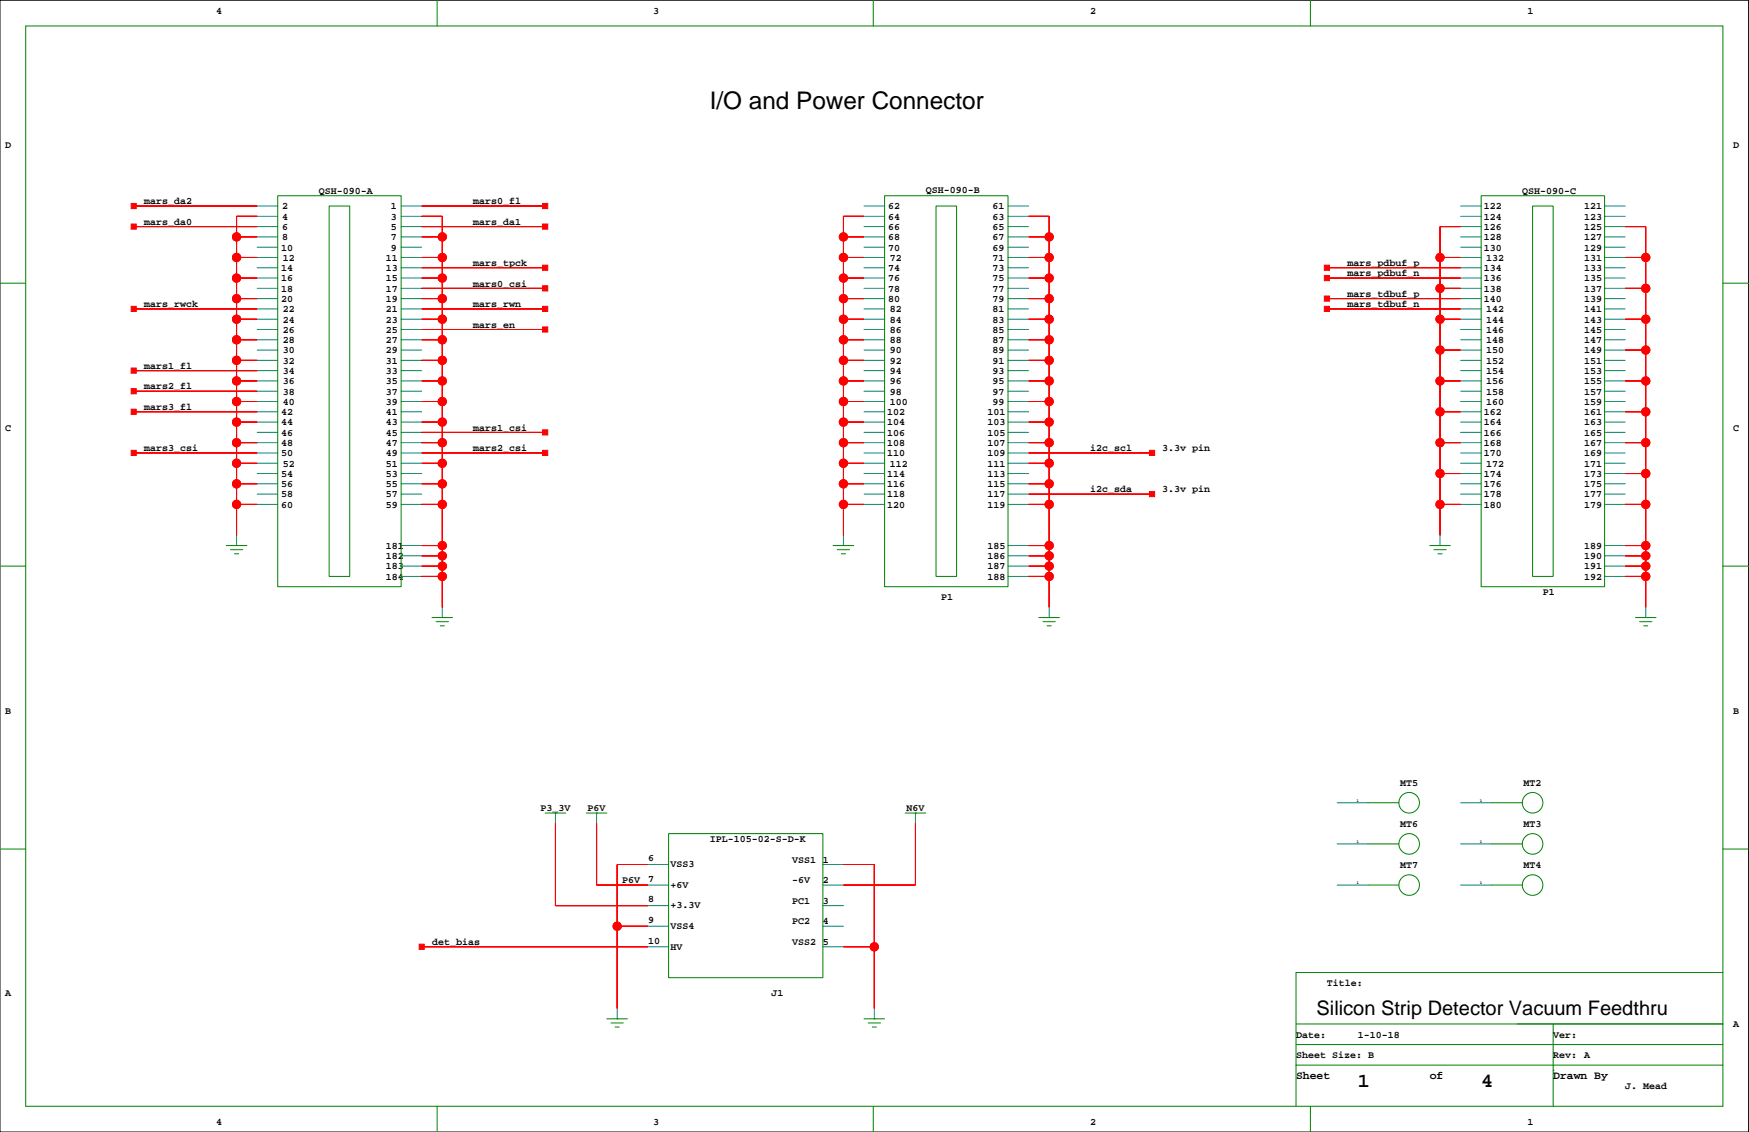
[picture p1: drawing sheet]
<svg xmlns="http://www.w3.org/2000/svg" width="432mm" height="279mm" viewBox="0 0 432 279" stroke-linecap="round" stroke-linejoin="round" font-family="sans-serif">
<path d="M0 .1h431.7v279.3h-431.7z" fill="none" stroke="#000" stroke-width=".25"/>
<g fill="none" stroke="#008080" stroke-width=".25">
<path d="M63.5 50.9h5.1M63.5 53.4h5.1M63.5 55.9h5.1M63.5 58.5h5.1M99 50.9h5.1M99 53.4h5.1M99 55.9h5.1M99 58.5h5.1M213.3 50.9h5.1M213.3 53.4h5.1M213.3 55.9h5.1M213.3 58.5h5.1"/>
<path d="M248.9 50.9h5M248.9 53.4h5M248.9 55.9h5M248.9 58.5h5M360.6 50.9h5.1M360.6 53.4h5.1M360.6 55.9h5.1M360.6 58.5h5.1M396.1 50.9h5.1M396.1 53.4h5.1M396.1 55.9h5.1M396.1 58.5h5.1"/>
<path d="M63.5 61h5.1M63.5 63.5h5.1M63.5 66.1h5.1M63.5 68.6h5.1M63.5 71.2h5.1M63.5 73.7h5.1M63.5 76.2h5.1M63.5 78.8h5.1M99 61h5.1M99 63.5h5.1M99 66.1h5.1M99 68.6h5.1"/>
<path d="M99 71.2h5.1M99 73.7h5.1M99 76.2h5.1M99 78.8h5.1M213.3 61h5.1M213.3 63.5h5.1M213.3 66.1h5.1M213.3 68.6h5.1M213.3 71.2h5.1M213.3 73.7h5.1M213.3 76.2h5.1M213.3 78.8h5.1"/>
<path d="M248.9 61h5M248.9 63.5h5M248.9 66.1h5M248.9 68.6h5M248.9 71.2h5M248.9 73.7h5M248.9 76.2h5M248.9 78.8h5M360.6 61h5.1M360.6 63.5h5.1M360.6 66.1h5.1M360.6 68.6h5.1"/>
<path d="M360.6 71.2h5.1M360.6 73.7h5.1M360.6 76.2h5.1M360.6 78.8h5.1M396.1 61h5.1M396.1 63.5h5.1M396.1 66.1h5.1M396.1 68.6h5.1M396.1 71.2h5.1M396.1 73.7h5.1M396.1 76.2h5.1M396.1 78.8h5.1"/>
<path d="M63.5 81.3h5.1M63.5 83.9h5.1M63.5 86.4h5.1M63.5 88.9h5.1M63.5 91.5h5.1M63.5 94h5.1M63.5 96.6h5.1M63.5 99.1h5.1M99 81.3h5.1M99 83.9h5.1M99 86.4h5.1M99 88.9h5.1"/>
<path d="M99 91.5h5.1M99 94h5.1M99 96.6h5.1M99 99.1h5.1M213.3 81.3h5.1M213.3 83.9h5.1M213.3 86.4h5.1M213.3 88.9h5.1M213.3 91.5h5.1M213.3 94h5.1M213.3 96.6h5.1M213.3 99.1h5.1"/>
<path d="M248.9 81.3h5M248.9 83.9h5M248.9 86.4h5M248.9 88.9h5M248.9 91.5h5M248.9 94h5M248.9 96.6h5M248.9 99.1h5M360.6 81.3h5.1M360.6 83.9h5.1M360.6 86.4h5.1M360.6 88.9h5.1"/>
<path d="M360.6 91.5h5.1M360.6 94h5.1M360.6 96.6h5.1M360.6 99.1h5.1M396.1 81.3h5.1M396.1 83.9h5.1M396.1 86.4h5.1M396.1 88.9h5.1M396.1 91.5h5.1M396.1 94h5.1M396.1 96.6h5.1M396.1 99.1h5.1"/>
<path d="M63.5 101.6h5.1M63.5 104.2h5.1M63.5 106.7h5.1M63.5 109.3h5.1M63.5 111.8h5.1M63.5 114.3h5.1M63.5 116.9h5.1M63.5 119.4h5.1M99 101.6h5.1M99 104.2h5.1M99 106.7h5.1M99 109.3h5.1"/>
<path d="M99 111.8h5.1M99 114.3h5.1M99 116.9h5.1M99 119.4h5.1M213.3 101.6h5.1M213.3 104.2h5.1M213.3 106.7h5.1M213.3 109.3h5.1M213.3 111.8h5.1M213.3 114.3h5.1M213.3 116.9h5.1M213.3 119.4h5.1"/>
<path d="M248.9 101.6h5M248.9 104.2h5M248.9 106.7h5M248.9 109.3h5M248.9 111.8h5M248.9 114.3h5M248.9 116.9h5M248.9 119.4h5M360.6 101.6h5.1M360.6 104.2h5.1M360.6 106.7h5.1M360.6 109.3h5.1"/>
<path d="M360.6 111.8h5.1M360.6 114.3h5.1M360.6 116.9h5.1M360.6 119.4h5.1M396.1 101.6h5.1M396.1 104.2h5.1M396.1 106.7h5.1M396.1 109.3h5.1M396.1 111.8h5.1M396.1 114.3h5.1M396.1 116.9h5.1M396.1 119.4h5.1"/>
<path d="M58.4 132.1v2.6M63.5 122h5.1M63.5 124.5h5.1M99 122h5.1M99 124.5h5.1M99 134.7h5.1M99 137.2h5.1M99 139.7h5.1M208.2 132.1v2.6M213.3 122h5.1M213.3 124.5h5.1M248.9 122h5"/>
<path d="M248.9 124.5h5M248.9 134.7h5M248.9 137.2h5M248.9 139.7h5M355.5 132.1v2.6M360.6 122h5.1M360.6 124.5h5.1M396.1 122h5.1M396.1 124.5h5.1M396.1 134.7h5.1M396.1 137.2h5.1M396.1 139.7h5.1"/>
<path d="M99 142.3h5.1M109.2 149.9v2.5M248.9 142.3h5M259 149.9v2.5M396.1 142.3h5.1M406.3 149.9v2.5M330.1 198.1h7.6M360.6 198.1h7.6M137.1 200.7v2.5M147.3 200.7v2.5M160 213.4h5.1M160 218.5h5.1"/>
<path d="M203.2 213.4h5M203.2 218.5h5M226 200.7v2.5M330.1 218.5h7.6M330.1 208.3h7.6M360.6 218.5h7.6M360.6 208.3h7.6M160 223.5h5.1M160 228.6h5.1M160 233.7h5.1M203.2 223.5h5M203.2 228.6h5"/>
<path d="M203.2 233.7h5M152.4 248.9v2.6M215.9 248.9v2.6"/>
</g>
<g fill="none" stroke="#008000" stroke-width=".25">
<path d="M6.3 6.4h419.1v266.7h-419.1zM107.9 .1v6.3M215.6 .1v6.3M323.5 .1v6.3M68.6 48.3h30.4v96.5h-30.4zM81.3 50.9h5v91.4h-5zM218.4 48.3h30.5v96.5h-30.5zM231.1 50.9h5.1v91.4h-5.1zM365.7 48.3h30.4v96.5h-30.4zM378.4 50.9h5.1v91.4h-5.1zM0 69.9h6.3M425.4 69.9h6.3"/>
<path d="M0 139.7h6.3M55.9 134.7h5M56.9 135.7h3M57.9 136.7h1M58.4 134.7h.1M205.7 134.7h5.1M206.7 135.7h3.1M207.7 136.7h1M208.2 134.7h.1M353 134.7h5.1M354 135.7h3M355 136.7h1"/>
<path d="M355.5 134.7h.1M425.4 139.7h6.3M106.7 152.4h5M107.7 153.4h3M108.7 154.5h1M109.2 152.4h.1M256.5 152.4h5.1M257.5 153.4h3M258.5 154.5h1M259 152.4h.1M403.8 152.4h5M404.8 153.4h3"/>
<path d="M405.8 154.5h1M406.3 152.4h.1M337.7 198.1h7.7M368.2 198.1h7.6M0 209.6h6.3M134.6 200.7h5.1M137.1 200.7h.1M144.7 200.7h5.1M147.3 200.7h.1M165.1 205.8h38.1v35.5h-38.1zM223.5 200.7h5M226 200.7h.1"/>
<path d="M337.7 208.3h7.7M337.7 218.5h7.7M368.2 208.3h7.6M368.2 218.5h7.6M425.4 209.6h6.3M149.8 251.5h5.1M150.8 252.5h3.1M151.9 253.5h1M152.4 251.5h.1M213.3 251.5h5.1M214.3 252.5h3.1M215.3 253.5h1.1"/>
<path d="M215.9 251.5h.1M320 257.8h105.4M320 252.7h105.4M383.5 252.7v20.4M425.4 240h-105.4v33.1M107.9 273.1v6.3M215.6 273.1v6.3M320 262.9h105.4M323.5 273.1v6.3M383.5 264.2h.1"/>
<circle cx="347.9" cy="198.1" r="2.54"/>
<circle cx="378.4" cy="198.1" r="2.54"/>
<circle cx="347.9" cy="218.5" r="2.54"/>
<circle cx="347.9" cy="208.3" r="2.54"/>
<circle cx="378.4" cy="218.5" r="2.54"/>
<circle cx="378.4" cy="208.3" r="2.54"/>
</g>
<g fill="#f00" stroke="#f00" stroke-width=".25">
<path d="M104.1 63.5h5.1z" fill-rule="evenodd"/>
<path d="M104.1 68.6h5.1z" fill-rule="evenodd"/>
<path d="M104.1 73.7h5.1z" fill-rule="evenodd"/>
<path d="M104.1 78.8h5.1z" fill-rule="evenodd"/>
<path d="M104.1 83.9h5.1z" fill-rule="evenodd"/>
<path d="M104.1 88.9h5.1z" fill-rule="evenodd"/>
<path d="M104.1 94h5.1z" fill-rule="evenodd"/>
<path d="M104.1 99.1h5.1z" fill-rule="evenodd"/>
<path d="M104.1 104.2h5.1z" fill-rule="evenodd"/>
<path d="M104.1 109.3h5.1z" fill-rule="evenodd"/>
<path d="M104.1 114.3h5.1z" fill-rule="evenodd"/>
<path d="M104.1 119.4h5.1z" fill-rule="evenodd"/>
<path d="M104.1 124.5h5.1z" fill-rule="evenodd"/>
<path d="M104.1 134.7h5.1z" fill-rule="evenodd"/>
<path d="M104.1 137.2h5.1z" fill-rule="evenodd"/>
<path d="M104.1 139.7h5.1z" fill-rule="evenodd"/>
<path d="M104.1 142.3h5.1z" fill-rule="evenodd"/>
<path d="M109.2 142.3v7.6z" fill-rule="evenodd"/>
<path d="M109.2 139.7v2.6z" fill-rule="evenodd"/>
<path d="M109.2 137.2v2.5z" fill-rule="evenodd"/>
<path d="M109.2 134.7v2.5z" fill-rule="evenodd"/>
<path d="M109.2 124.5v10.2z" fill-rule="evenodd"/>
<path d="M109.2 119.4v5.1z" fill-rule="evenodd"/>
<path d="M109.2 114.3v5.1z" fill-rule="evenodd"/>
<path d="M109.2 109.3v5z" fill-rule="evenodd"/>
<path d="M109.2 104.2v5.1z" fill-rule="evenodd"/>
<path d="M109.2 99.1v5.1z" fill-rule="evenodd"/>
<path d="M109.2 94v5.1z" fill-rule="evenodd"/>
<path d="M109.2 88.9v5.1z" fill-rule="evenodd"/>
<path d="M109.2 83.9v5z" fill-rule="evenodd"/>
<path d="M109.2 78.8v5.1z" fill-rule="evenodd"/>
<path d="M109.2 73.7v5.1z" fill-rule="evenodd"/>
<path d="M109.2 68.6v5.1z" fill-rule="evenodd"/>
<path d="M109.2 63.5v5.1z" fill-rule="evenodd"/>
<path d="M109.2 58.5v5z" fill-rule="evenodd"/>
<path d="M104.1 53.4h5.1z" fill-rule="evenodd"/>
<path d="M109.2 53.4v5.1z" fill-rule="evenodd"/>
<path d="M104.1 58.5h5.1z" fill-rule="evenodd"/>
<path d="M58.4 63.5h5.1z" fill-rule="evenodd"/>
<path d="M58.4 68.6h5.1z" fill-rule="evenodd"/>
<path d="M58.4 73.7h5.1z" fill-rule="evenodd"/>
<path d="M58.4 78.8h5.1z" fill-rule="evenodd"/>
<path d="M58.4 83.9h5.1z" fill-rule="evenodd"/>
<path d="M58.4 88.9h5.1z" fill-rule="evenodd"/>
<path d="M58.4 94h5.1z" fill-rule="evenodd"/>
<path d="M58.4 99.1h5.1z" fill-rule="evenodd"/>
<path d="M58.4 104.2h5.1z" fill-rule="evenodd"/>
<path d="M58.4 109.3h5.1z" fill-rule="evenodd"/>
<path d="M58.4 114.3h5.1z" fill-rule="evenodd"/>
<path d="M58.4 119.4h5.1z" fill-rule="evenodd"/>
<path d="M58.4 124.5h5.1z" fill-rule="evenodd"/>
<path d="M58.4 124.5v7.6z" fill-rule="evenodd"/>
<path d="M58.4 119.4v5.1z" fill-rule="evenodd"/>
<path d="M58.4 114.3v5.1z" fill-rule="evenodd"/>
<path d="M58.4 109.3v5z" fill-rule="evenodd"/>
<path d="M58.4 104.2v5.1z" fill-rule="evenodd"/>
<path d="M58.4 99.1v5.1z" fill-rule="evenodd"/>
<path d="M58.4 94v5.1z" fill-rule="evenodd"/>
<path d="M58.4 88.9v5.1z" fill-rule="evenodd"/>
<path d="M58.4 83.9v5z" fill-rule="evenodd"/>
<path d="M58.4 78.8v5.1z" fill-rule="evenodd"/>
<path d="M58.4 73.7v5.1z" fill-rule="evenodd"/>
<path d="M58.4 68.6v5.1z" fill-rule="evenodd"/>
<path d="M58.4 63.5v5.1z" fill-rule="evenodd"/>
<path d="M58.4 58.5v5z" fill-rule="evenodd"/>
<path d="M58.4 53.4h5.1z" fill-rule="evenodd"/>
<path d="M58.4 53.4v5.1z" fill-rule="evenodd"/>
<path d="M58.4 58.5h5.1z" fill-rule="evenodd"/>
<path d="M208.2 213.4h7.7z" fill-rule="evenodd"/>
<path d="M215.9 213.4v20.3z" fill-rule="evenodd"/>
<path d="M208.2 233.7h7.7z" fill-rule="evenodd"/>
<path d="M215.9 233.7v15.2z" fill-rule="evenodd"/>
<path d="M152.4 228.6h7.6z" fill-rule="evenodd"/>
<path d="M152.4 228.6v20.3z" fill-rule="evenodd"/>
<path d="M152.4 213.4v15.2z" fill-rule="evenodd"/>
<path d="M152.4 213.4h7.6z" fill-rule="evenodd"/>
<path d="M259 142.3v7.6z" fill-rule="evenodd"/>
<path d="M253.9 142.3h5.1z" fill-rule="evenodd"/>
<path d="M259 139.7v2.6z" fill-rule="evenodd"/>
<path d="M253.9 139.7h5.1z" fill-rule="evenodd"/>
<path d="M259 137.2v2.5z" fill-rule="evenodd"/>
<path d="M253.9 137.2h5.1z" fill-rule="evenodd"/>
<path d="M259 134.7v2.5z" fill-rule="evenodd"/>
<path d="M253.9 134.7h5.1z" fill-rule="evenodd"/>
<path d="M259 124.5v10.2z" fill-rule="evenodd"/>
<path d="M253.9 124.5h5.1z" fill-rule="evenodd"/>
<path d="M259 119.4v5.1z" fill-rule="evenodd"/>
<path d="M253.9 119.4h5.1z" fill-rule="evenodd"/>
<path d="M259 114.3v5.1z" fill-rule="evenodd"/>
<path d="M253.9 114.3h5.1z" fill-rule="evenodd"/>
<path d="M259 109.3v5z" fill-rule="evenodd"/>
<path d="M253.9 109.3h5.1z" fill-rule="evenodd"/>
<path d="M259 104.2v5.1z" fill-rule="evenodd"/>
<path d="M253.9 104.2h5.1z" fill-rule="evenodd"/>
<path d="M259 99.1v5.1z" fill-rule="evenodd"/>
<path d="M253.9 99.1h5.1z" fill-rule="evenodd"/>
<path d="M259 94v5.1z" fill-rule="evenodd"/>
<path d="M253.9 94h5.1z" fill-rule="evenodd"/>
<path d="M259 88.9v5.1z" fill-rule="evenodd"/>
<path d="M253.9 88.9h5.1z" fill-rule="evenodd"/>
<path d="M259 83.9v5z" fill-rule="evenodd"/>
<path d="M253.9 83.9h5.1z" fill-rule="evenodd"/>
<path d="M259 78.8v5.1z" fill-rule="evenodd"/>
<path d="M253.9 78.8h5.1z" fill-rule="evenodd"/>
<path d="M259 73.7v5.1z" fill-rule="evenodd"/>
<path d="M253.9 73.7h5.1z" fill-rule="evenodd"/>
<path d="M259 68.6v5.1z" fill-rule="evenodd"/>
<path d="M253.9 68.6h5.1z" fill-rule="evenodd"/>
<path d="M259 63.5v5.1z" fill-rule="evenodd"/>
<path d="M253.9 63.5h5.1z" fill-rule="evenodd"/>
<path d="M259 58.5v5z" fill-rule="evenodd"/>
<path d="M253.9 58.5h5.1z" fill-rule="evenodd"/>
<path d="M259 53.4v5.1z" fill-rule="evenodd"/>
<path d="M253.9 53.4h5.1z" fill-rule="evenodd"/>
<path d="M208.2 124.5h5.1z" fill-rule="evenodd"/>
<path d="M208.2 119.4v5.1z" fill-rule="evenodd"/>
<path d="M208.2 119.4h5.1z" fill-rule="evenodd"/>
<path d="M208.2 114.3v5.1z" fill-rule="evenodd"/>
<path d="M208.2 114.3h5.1z" fill-rule="evenodd"/>
<path d="M208.2 109.3v5z" fill-rule="evenodd"/>
<path d="M208.2 109.3h5.1z" fill-rule="evenodd"/>
<path d="M208.2 104.2v5.1z" fill-rule="evenodd"/>
<path d="M208.2 104.2h5.1z" fill-rule="evenodd"/>
<path d="M208.2 99.1v5.1z" fill-rule="evenodd"/>
<path d="M208.2 99.1h5.1z" fill-rule="evenodd"/>
<path d="M208.2 94v5.1z" fill-rule="evenodd"/>
<path d="M208.2 94h5.1z" fill-rule="evenodd"/>
<path d="M208.2 88.9v5.1z" fill-rule="evenodd"/>
<path d="M208.2 88.9h5.1z" fill-rule="evenodd"/>
<path d="M208.2 83.9v5z" fill-rule="evenodd"/>
<path d="M208.2 83.9h5.1z" fill-rule="evenodd"/>
<path d="M208.2 78.8v5.1z" fill-rule="evenodd"/>
<path d="M208.2 78.8h5.1z" fill-rule="evenodd"/>
<path d="M208.2 73.7v5.1z" fill-rule="evenodd"/>
<path d="M208.2 73.7h5.1z" fill-rule="evenodd"/>
<path d="M208.2 68.6v5.1z" fill-rule="evenodd"/>
<path d="M208.2 68.6h5.1z" fill-rule="evenodd"/>
<path d="M208.2 63.5v5.1z" fill-rule="evenodd"/>
<path d="M208.2 63.5h5.1z" fill-rule="evenodd"/>
<path d="M208.2 58.5v5z" fill-rule="evenodd"/>
<path d="M208.2 58.5h5.1z" fill-rule="evenodd"/>
<path d="M208.2 53.4v5.1z" fill-rule="evenodd"/>
<path d="M208.2 53.4h5.1z" fill-rule="evenodd"/>
<path d="M208.2 124.5v7.6z" fill-rule="evenodd"/>
<path d="M355.5 63.5h5.1z" fill-rule="evenodd"/>
<path d="M355.5 55.9h5.1z" fill-rule="evenodd"/>
<path d="M355.5 55.9v7.6z" fill-rule="evenodd"/>
<path d="M355.5 63.5v7.7z" fill-rule="evenodd"/>
<path d="M355.5 71.2h5.1z" fill-rule="evenodd"/>
<path d="M355.5 71.2v7.6z" fill-rule="evenodd"/>
<path d="M355.5 78.8h5.1z" fill-rule="evenodd"/>
<path d="M355.5 78.8v7.6z" fill-rule="evenodd"/>
<path d="M355.5 86.4h5.1z" fill-rule="evenodd"/>
<path d="M355.5 86.4v7.6z" fill-rule="evenodd"/>
<path d="M355.5 94h5.1z" fill-rule="evenodd"/>
<path d="M355.5 94v7.6z" fill-rule="evenodd"/>
<path d="M355.5 101.6h5.1z" fill-rule="evenodd"/>
<path d="M355.5 101.6v7.7z" fill-rule="evenodd"/>
<path d="M355.5 109.3h5.1z" fill-rule="evenodd"/>
<path d="M355.5 109.3v7.6z" fill-rule="evenodd"/>
<path d="M355.5 116.9h5.1z" fill-rule="evenodd"/>
<path d="M355.5 116.9v7.6z" fill-rule="evenodd"/>
<path d="M355.5 124.5h5.1z" fill-rule="evenodd"/>
<path d="M355.5 124.5v7.6z" fill-rule="evenodd"/>
<path d="M401.2 63.5h5.1z" fill-rule="evenodd"/>
<path d="M401.2 55.9h5.1z" fill-rule="evenodd"/>
<path d="M406.3 55.9v7.6z" fill-rule="evenodd"/>
<path d="M406.3 63.5v7.7z" fill-rule="evenodd"/>
<path d="M401.2 71.2h5.1z" fill-rule="evenodd"/>
<path d="M406.3 71.2v7.6z" fill-rule="evenodd"/>
<path d="M401.2 78.8h5.1z" fill-rule="evenodd"/>
<path d="M406.3 78.8v7.6z" fill-rule="evenodd"/>
<path d="M401.2 86.4h5.1z" fill-rule="evenodd"/>
<path d="M406.3 86.4v7.6z" fill-rule="evenodd"/>
<path d="M401.2 94h5.1z" fill-rule="evenodd"/>
<path d="M406.3 94v7.6z" fill-rule="evenodd"/>
<path d="M401.2 101.6h5.1z" fill-rule="evenodd"/>
<path d="M406.3 101.6v7.7z" fill-rule="evenodd"/>
<path d="M401.2 109.3h5.1z" fill-rule="evenodd"/>
<path d="M406.3 109.3v7.6z" fill-rule="evenodd"/>
<path d="M401.2 116.9h5.1z" fill-rule="evenodd"/>
<path d="M406.3 116.9v7.6z" fill-rule="evenodd"/>
<path d="M401.2 124.5h5.1z" fill-rule="evenodd"/>
<path d="M406.3 124.5v10.2z" fill-rule="evenodd"/>
<path d="M401.2 134.7h5.1z" fill-rule="evenodd"/>
<path d="M406.3 134.7v2.5z" fill-rule="evenodd"/>
<path d="M401.2 137.2h5.1z" fill-rule="evenodd"/>
<path d="M406.3 137.2v2.5z" fill-rule="evenodd"/>
<path d="M401.2 139.7h5.1z" fill-rule="evenodd"/>
<path d="M406.3 139.7v2.6z" fill-rule="evenodd"/>
<path d="M401.2 142.3h5.1z" fill-rule="evenodd"/>
<path d="M406.3 142.3v7.6z" fill-rule="evenodd"/>
<path d="M327.6 66.1h33z" fill-rule="evenodd"/>
<path d="M327 65.5h1.2v1.2h-1.2z" fill-rule="evenodd"/>
<path d="M327.6 68.6h33z" fill-rule="evenodd"/>
<path d="M327 68h1.2v1.3h-1.2z" fill-rule="evenodd"/>
<path d="M104.1 81.3h30.5z" fill-rule="evenodd"/>
<path d="M134 80.7h1.2v1.3h-1.2z" fill-rule="evenodd"/>
<path d="M104.1 71.2h30.5z" fill-rule="evenodd"/>
<path d="M134 70.5h1.2v1.3h-1.2z" fill-rule="evenodd"/>
<path d="M33 76.2h30.5z" fill-rule="evenodd"/>
<path d="M32.4 75.6h1.2v1.3h-1.2z" fill-rule="evenodd"/>
<path d="M104.1 66.1h30.5z" fill-rule="evenodd"/>
<path d="M134 65.5h1.2v1.2h-1.2z" fill-rule="evenodd"/>
<path d="M104.1 76.2h30.5z" fill-rule="evenodd"/>
<path d="M134 75.6h1.2v1.3h-1.2z" fill-rule="evenodd"/>
<path d="M104.1 50.9h30.5z" fill-rule="evenodd"/>
<path d="M134 50.2h1.2v1.3h-1.2z" fill-rule="evenodd"/>
<path d="M33 55.9h30.5z" fill-rule="evenodd"/>
<path d="M32.4 55.3h1.2v1.3h-1.2z" fill-rule="evenodd"/>
<path d="M33 50.9h30.5z" fill-rule="evenodd"/>
<path d="M32.4 50.2h1.2v1.3h-1.2z" fill-rule="evenodd"/>
<path d="M104.1 55.9h30.5z" fill-rule="evenodd"/>
<path d="M134 55.3h1.2v1.3h-1.2z" fill-rule="evenodd"/>
<path d="M137.1 203.2v20.3z" fill-rule="evenodd"/>
<path d="M137.1 223.5h22.9z" fill-rule="evenodd"/>
<path d="M327.6 73.7h33z" fill-rule="evenodd"/>
<path d="M327 73.1h1.2v1.2h-1.2z" fill-rule="evenodd"/>
<path d="M327.6 76.2h33z" fill-rule="evenodd"/>
<path d="M327 75.6h1.2v1.3h-1.2z" fill-rule="evenodd"/>
<path d="M104.1 233.7h55.9z" fill-rule="evenodd"/>
<path d="M103.5 233.1h1.3v1.2h-1.3z" fill-rule="evenodd"/>
<path d="M147.3 203.2v15.3z" fill-rule="evenodd"/>
<path d="M147.3 218.5h12.7z" fill-rule="evenodd"/>
<path d="M208.2 218.5h17.8z" fill-rule="evenodd"/>
<path d="M226 203.2v15.3z" fill-rule="evenodd"/>
<path d="M104.1 111.8h30.5z" fill-rule="evenodd"/>
<path d="M134 111.2h1.2v1.2h-1.2z" fill-rule="evenodd"/>
<path d="M33 111.8h30.5z" fill-rule="evenodd"/>
<path d="M32.4 111.2h1.2v1.2h-1.2z" fill-rule="evenodd"/>
<path d="M104.1 106.7h30.5z" fill-rule="evenodd"/>
<path d="M134 106.1h1.2v1.3h-1.2z" fill-rule="evenodd"/>
<path d="M253.9 122h30.5z" fill-rule="evenodd"/>
<path d="M283.8 121.3h1.3v1.3h-1.3z" fill-rule="evenodd"/>
<path d="M253.9 111.8h30.5z" fill-rule="evenodd"/>
<path d="M283.8 111.2h1.3v1.2h-1.3z" fill-rule="evenodd"/>
<path d="M33 91.5h30.5z" fill-rule="evenodd"/>
<path d="M32.4 90.8h1.2v1.3h-1.2z" fill-rule="evenodd"/>
<path d="M33 96.6h30.5z" fill-rule="evenodd"/>
<path d="M32.4 95.9h1.2v1.3h-1.2z" fill-rule="evenodd"/>
<path d="M33 101.6h30.5z" fill-rule="evenodd"/>
<path d="M32.4 101h1.2v1.3h-1.2z" fill-rule="evenodd"/>
<circle cx="109.2" cy="142.3" r="1.02"/>
<circle cx="109.2" cy="139.7" r="1.02"/>
<circle cx="109.2" cy="137.2" r="1.02"/>
<circle cx="109.2" cy="134.7" r="1.02"/>
<circle cx="109.2" cy="124.5" r="1.02"/>
<circle cx="109.2" cy="119.4" r="1.02"/>
<circle cx="109.2" cy="114.3" r="1.02"/>
<circle cx="109.2" cy="109.3" r="1.02"/>
<circle cx="109.2" cy="104.2" r="1.02"/>
<circle cx="109.2" cy="99.1" r="1.02"/>
<circle cx="109.2" cy="94" r="1.02"/>
<circle cx="109.2" cy="88.9" r="1.02"/>
<circle cx="109.2" cy="83.9" r="1.02"/>
<circle cx="109.2" cy="78.8" r="1.02"/>
<circle cx="109.2" cy="73.7" r="1.02"/>
<circle cx="109.2" cy="68.6" r="1.02"/>
<circle cx="109.2" cy="63.5" r="1.02"/>
<circle cx="109.2" cy="58.5" r="1.02"/>
<circle cx="58.4" cy="124.5" r="1.02"/>
<circle cx="58.4" cy="119.4" r="1.02"/>
<circle cx="58.4" cy="114.3" r="1.02"/>
<circle cx="58.4" cy="109.3" r="1.02"/>
<circle cx="58.4" cy="104.2" r="1.02"/>
<circle cx="58.4" cy="99.1" r="1.02"/>
<circle cx="58.4" cy="94" r="1.02"/>
<circle cx="58.4" cy="88.9" r="1.02"/>
<circle cx="58.4" cy="83.9" r="1.02"/>
<circle cx="58.4" cy="78.8" r="1.02"/>
<circle cx="58.4" cy="73.7" r="1.02"/>
<circle cx="58.4" cy="68.6" r="1.02"/>
<circle cx="58.4" cy="63.5" r="1.02"/>
<circle cx="58.4" cy="58.5" r="1.02"/>
<circle cx="215.9" cy="233.7" r="1.02"/>
<circle cx="152.4" cy="228.6" r="1.02"/>
<circle cx="259" cy="142.3" r="1.02"/>
<circle cx="259" cy="139.7" r="1.02"/>
<circle cx="259" cy="137.2" r="1.02"/>
<circle cx="259" cy="134.7" r="1.02"/>
<circle cx="259" cy="124.5" r="1.02"/>
<circle cx="259" cy="119.4" r="1.02"/>
<circle cx="259" cy="114.3" r="1.02"/>
<circle cx="259" cy="109.3" r="1.02"/>
<circle cx="259" cy="104.2" r="1.02"/>
<circle cx="259" cy="99.1" r="1.02"/>
<circle cx="259" cy="94" r="1.02"/>
<circle cx="259" cy="88.9" r="1.02"/>
<circle cx="259" cy="83.9" r="1.02"/>
<circle cx="259" cy="78.8" r="1.02"/>
<circle cx="259" cy="73.7" r="1.02"/>
<circle cx="259" cy="68.6" r="1.02"/>
<circle cx="259" cy="63.5" r="1.02"/>
<circle cx="259" cy="58.5" r="1.02"/>
<circle cx="208.2" cy="119.4" r="1.02"/>
<circle cx="208.2" cy="114.3" r="1.02"/>
<circle cx="208.2" cy="109.3" r="1.02"/>
<circle cx="208.2" cy="104.2" r="1.02"/>
<circle cx="208.2" cy="99.1" r="1.02"/>
<circle cx="208.2" cy="94" r="1.02"/>
<circle cx="208.2" cy="88.9" r="1.02"/>
<circle cx="208.2" cy="83.9" r="1.02"/>
<circle cx="208.2" cy="78.8" r="1.02"/>
<circle cx="208.2" cy="73.7" r="1.02"/>
<circle cx="208.2" cy="68.6" r="1.02"/>
<circle cx="208.2" cy="63.5" r="1.02"/>
<circle cx="208.2" cy="58.5" r="1.02"/>
<circle cx="208.2" cy="124.5" r="1.02"/>
<circle cx="355.5" cy="63.5" r="1.02"/>
<circle cx="355.5" cy="71.2" r="1.02"/>
<circle cx="355.5" cy="78.8" r="1.02"/>
<circle cx="355.5" cy="86.4" r="1.02"/>
<circle cx="355.5" cy="94" r="1.02"/>
<circle cx="355.5" cy="101.6" r="1.02"/>
<circle cx="355.5" cy="109.3" r="1.02"/>
<circle cx="355.5" cy="116.9" r="1.02"/>
<circle cx="355.5" cy="124.5" r="1.02"/>
<circle cx="406.3" cy="63.5" r="1.02"/>
<circle cx="406.3" cy="71.2" r="1.02"/>
<circle cx="406.3" cy="78.8" r="1.02"/>
<circle cx="406.3" cy="86.4" r="1.02"/>
<circle cx="406.3" cy="94" r="1.02"/>
<circle cx="406.3" cy="101.6" r="1.02"/>
<circle cx="406.3" cy="109.3" r="1.02"/>
<circle cx="406.3" cy="116.9" r="1.02"/>
<circle cx="406.3" cy="124.5" r="1.02"/>
<circle cx="406.3" cy="134.7" r="1.02"/>
<circle cx="406.3" cy="137.2" r="1.02"/>
<circle cx="406.3" cy="139.7" r="1.02"/>
<circle cx="406.3" cy="142.3" r="1.02"/>
</g>
<g fill="none" stroke="#f00" stroke-width=".25">
<path d="M33 55.9h30.5M33 50.9h30.5M58.4 58.5h5.1M63.5 53.4h-5.1v78.7M104.1 53.4h5.1v96.5M104.1 58.5h5.1M104.1 55.9h30.5M104.1 50.9h30.5M208.2 58.5h5.1M213.3 53.4h-5.1v78.7M253.9 53.4h5.1v96.5M253.9 58.5h5.1"/>
<path d="M360.6 55.9h-5.1v76.2M401.2 55.9h5.1v94M33 76.2h30.5M58.4 63.5h5.1M58.4 68.6h5.1M58.4 73.7h5.1M58.4 78.8h5.1M104.1 63.5h5.1M104.1 68.6h5.1M104.1 73.7h5.1M104.1 78.8h5.1M104.1 71.2h30.5"/>
<path d="M104.1 66.1h30.5M104.1 76.2h30.5M208.2 63.5h5.1M208.2 68.6h5.1M208.2 73.7h5.1M208.2 78.8h5.1M253.9 63.5h5.1M253.9 68.6h5.1M253.9 73.7h5.1M253.9 78.8h5.1M327.6 68.6h33M327.6 73.7h33"/>
<path d="M327.6 66.1h33M327.6 76.2h33M355.5 63.5h5.1M355.5 78.8h5.1M355.5 71.2h5.1M401.2 63.5h5.1M401.2 78.8h5.1M401.2 71.2h5.1M33 91.5h30.5M33 96.6h30.5M58.4 83.9h5.1M58.4 88.9h5.1"/>
<path d="M58.4 94h5.1M58.4 99.1h5.1M104.1 83.9h5.1M104.1 88.9h5.1M104.1 94h5.1M104.1 99.1h5.1M104.1 81.3h30.5M208.2 83.9h5.1M208.2 88.9h5.1M208.2 94h5.1M208.2 99.1h5.1M253.9 83.9h5.1"/>
<path d="M253.9 88.9h5.1M253.9 94h5.1M253.9 99.1h5.1M355.5 94h5.1M355.5 86.4h5.1M401.2 94h5.1M401.2 86.4h5.1M33 101.6h30.5M33 111.8h30.5M58.4 104.2h5.1M58.4 109.3h5.1M58.4 114.3h5.1"/>
<path d="M58.4 119.4h5.1M104.1 104.2h5.1M104.1 109.3h5.1M104.1 114.3h5.1M104.1 119.4h5.1M104.1 111.8h30.5M104.1 106.7h30.5M208.2 104.2h5.1M208.2 109.3h5.1M208.2 114.3h5.1M208.2 119.4h5.1M253.9 104.2h5.1"/>
<path d="M253.9 109.3h5.1M253.9 114.3h5.1M253.9 119.4h5.1M253.9 111.8h30.5M355.5 109.3h5.1M355.5 101.6h5.1M355.5 116.9h5.1M401.2 109.3h5.1M401.2 101.6h5.1M401.2 116.9h5.1M58.4 124.5h5.1M104.1 124.5h5.1"/>
<path d="M104.1 134.7h5.1M104.1 137.2h5.1M104.1 139.7h5.1M208.2 124.5h5.1M253.9 124.5h5.1M253.9 134.7h5.1M253.9 137.2h5.1M253.9 139.7h5.1M253.9 122h30.5M355.5 124.5h5.1M401.2 124.5h5.1M401.2 134.7h5.1"/>
<path d="M401.2 137.2h5.1M401.2 139.7h5.1M104.1 142.3h5.1M253.9 142.3h5.1M401.2 142.3h5.1M137.1 203.2v20.3h22.9M147.3 203.2v15.3h12.7M160 213.4h-7.6v35.5M208.2 213.4h7.7v35.5M226 203.2v15.3h-17.8M104.1 233.7h55.9M152.4 228.6h7.6"/>
<path d="M208.2 233.7h7.7"/>
<circle cx="58.4" cy="58.5" r="1.02"/>
<circle cx="109.2" cy="58.5" r="1.02"/>
<circle cx="208.2" cy="58.5" r="1.02"/>
<circle cx="259" cy="58.5" r="1.02"/>
<circle cx="58.4" cy="78.8" r="1.02"/>
<circle cx="58.4" cy="63.5" r="1.02"/>
<circle cx="58.4" cy="68.6" r="1.02"/>
<circle cx="58.4" cy="73.7" r="1.02"/>
<circle cx="109.2" cy="78.8" r="1.02"/>
<circle cx="109.2" cy="63.5" r="1.02"/>
<circle cx="109.2" cy="68.6" r="1.02"/>
<circle cx="109.2" cy="73.7" r="1.02"/>
<circle cx="208.2" cy="73.7" r="1.02"/>
<circle cx="208.2" cy="78.8" r="1.02"/>
<circle cx="208.2" cy="68.6" r="1.02"/>
<circle cx="208.2" cy="63.5" r="1.02"/>
<circle cx="259" cy="78.8" r="1.02"/>
<circle cx="259" cy="63.5" r="1.02"/>
<circle cx="259" cy="68.6" r="1.02"/>
<circle cx="259" cy="73.7" r="1.02"/>
<circle cx="355.5" cy="78.8" r="1.02"/>
<circle cx="355.5" cy="71.2" r="1.02"/>
<circle cx="355.5" cy="63.5" r="1.02"/>
<circle cx="406.3" cy="78.8" r="1.02"/>
<circle cx="406.3" cy="71.2" r="1.02"/>
<circle cx="406.3" cy="63.5" r="1.02"/>
<circle cx="58.4" cy="94" r="1.02"/>
<circle cx="58.4" cy="83.9" r="1.02"/>
<circle cx="58.4" cy="99.1" r="1.02"/>
<circle cx="58.4" cy="88.9" r="1.02"/>
<circle cx="109.2" cy="94" r="1.02"/>
<circle cx="109.2" cy="83.9" r="1.02"/>
<circle cx="109.2" cy="99.1" r="1.02"/>
<circle cx="109.2" cy="88.9" r="1.02"/>
<circle cx="208.2" cy="94" r="1.02"/>
<circle cx="208.2" cy="83.9" r="1.02"/>
<circle cx="208.2" cy="99.1" r="1.02"/>
<circle cx="208.2" cy="88.9" r="1.02"/>
<circle cx="259" cy="94" r="1.02"/>
<circle cx="259" cy="83.9" r="1.02"/>
<circle cx="259" cy="99.1" r="1.02"/>
<circle cx="259" cy="88.9" r="1.02"/>
<circle cx="355.5" cy="86.4" r="1.02"/>
<circle cx="355.5" cy="94" r="1.02"/>
<circle cx="406.3" cy="86.4" r="1.02"/>
<circle cx="406.3" cy="94" r="1.02"/>
<circle cx="58.4" cy="114.3" r="1.02"/>
<circle cx="58.4" cy="119.4" r="1.02"/>
<circle cx="58.4" cy="104.2" r="1.02"/>
<circle cx="58.4" cy="109.3" r="1.02"/>
<circle cx="109.2" cy="114.3" r="1.02"/>
<circle cx="109.2" cy="119.4" r="1.02"/>
<circle cx="109.2" cy="104.2" r="1.02"/>
<circle cx="109.2" cy="109.3" r="1.02"/>
<circle cx="208.2" cy="114.3" r="1.02"/>
<circle cx="208.2" cy="109.3" r="1.02"/>
<circle cx="208.2" cy="104.2" r="1.02"/>
<circle cx="208.2" cy="119.4" r="1.02"/>
<circle cx="259" cy="114.3" r="1.02"/>
<circle cx="259" cy="119.4" r="1.02"/>
<circle cx="259" cy="104.2" r="1.02"/>
<circle cx="259" cy="109.3" r="1.02"/>
<circle cx="355.5" cy="101.6" r="1.02"/>
<circle cx="355.5" cy="109.3" r="1.02"/>
<circle cx="355.5" cy="116.9" r="1.02"/>
<circle cx="406.3" cy="101.6" r="1.02"/>
<circle cx="406.3" cy="116.9" r="1.02"/>
<circle cx="406.3" cy="109.3" r="1.02"/>
<circle cx="58.4" cy="124.5" r="1.02"/>
<circle cx="109.2" cy="134.7" r="1.02"/>
<circle cx="109.2" cy="139.7" r="1.02"/>
<circle cx="109.2" cy="137.2" r="1.02"/>
<circle cx="109.2" cy="124.5" r="1.02"/>
<circle cx="208.2" cy="124.5" r="1.02"/>
<circle cx="259" cy="139.7" r="1.02"/>
<circle cx="259" cy="134.7" r="1.02"/>
<circle cx="259" cy="137.2" r="1.02"/>
<circle cx="259" cy="124.5" r="1.02"/>
<circle cx="355.5" cy="124.5" r="1.02"/>
<circle cx="406.3" cy="134.7" r="1.02"/>
<circle cx="406.3" cy="139.7" r="1.02"/>
<circle cx="406.3" cy="137.2" r="1.02"/>
<circle cx="406.3" cy="124.5" r="1.02"/>
<circle cx="109.2" cy="142.3" r="1.02"/>
<circle cx="259" cy="142.3" r="1.02"/>
<circle cx="406.3" cy="142.3" r="1.02"/>
<circle cx="152.4" cy="228.6" r="1.02"/>
<circle cx="215.9" cy="233.7" r="1.02"/>
</g>
<text font-size="6" x="175.2" y="26.9">I/O and Power Connector</text>
<g font-size="4.9">
<text x="325" y="250.6">Silicon Strip Detector Vacuum Feedthru</text>
<text x="335.2" y="268.4">1</text>
<text x="365.7" y="268.4">4</text>
</g>
<g font-size="2.8">
<text x="320" y="266.2">Sheet</text>
<text x="353" y="266.2">of</text>
<text x="383.5" y="266.2">Drawn By</text>
</g>
<g font-size="2.5">
<text x="53.3" y="3.4">4</text>
<text x="161.3" y="3.4">3</text>
<text x="269.2" y="3.4">2</text>
<text x="377.1" y="3.4">1</text>
<text x="1.3" y="36.4">D</text>
<text x="427.9" y="36.4">D</text>
<text x="78.7" y="47.9">QSH-090-A</text>
<text x="228.5" y="47.7">QSH-090-B</text>
<text x="375.8" y="47.9">QSH-090-C</text>
<text x="35.6" y="50.4">mars_da2</text>
<text x="69.6" y="51.7">2</text>
<text x="96.5" y="51.7">1</text>
<text x="116.8" y="50.4">mars0_fl</text>
<text x="219.2" y="51.7">62</text>
<text x="245.1" y="51.7">61</text>
<text x="366.3" y="51.7">122</text>
<text x="391.1" y="51.7">121</text>
<text x="35.6" y="55.5">mars_da0</text>
<text x="69.6" y="54.2">4</text>
<text x="69.6" y="56.8">6</text>
<text x="69.6" y="59.3">8</text>
<text x="96.5" y="54.2">3</text>
<text x="96.5" y="56.8">5</text>
<text x="96.5" y="59.3">7</text>
<text x="116.8" y="55.5">mars_da1</text>
<text x="219.2" y="54.2">64</text>
<text x="219.2" y="56.8">66</text>
<text x="219.2" y="59.3">68</text>
<text x="245.1" y="54.2">63</text>
<text x="245.1" y="56.8">65</text>
<text x="245.1" y="59.3">67</text>
<text x="366.3" y="54.2">124</text>
<text x="366.3" y="56.8">126</text>
<text x="366.3" y="59.3">128</text>
<text x="391.1" y="54.2">123</text>
<text x="391.1" y="56.8">125</text>
<text x="391.1" y="59.3">127</text>
<text x="69.4" y="61.8">10</text>
<text x="69.8" y="64.4">12</text>
<text x="95.2" y="64.4">11</text>
<text x="96.5" y="61.8">9</text>
<text x="116.8" y="65.6">mars_tpck</text>
<text x="219.2" y="61.8">70</text>
<text x="219.7" y="64.4">72</text>
<text x="245.1" y="61.8">69</text>
<text x="245.1" y="64.4">71</text>
<text x="332.7" y="65.6">mars_pdbuf_p</text>
<text x="366.3" y="61.8">130</text>
<text x="366.9" y="64.4">132</text>
<text x="391.1" y="61.8">129</text>
<text x="391.1" y="64.4">131</text>
<text x="69.4" y="66.9">14</text>
<text x="69.4" y="69.5">16</text>
<text x="69.4" y="72">18</text>
<text x="95.2" y="66.9">13</text>
<text x="95.2" y="69.5">15</text>
<text x="95.2" y="72">17</text>
<text x="116.8" y="70.7">mars0_csi</text>
<text x="219.2" y="66.9">74</text>
<text x="219.2" y="69.5">76</text>
<text x="219.2" y="72">78</text>
<text x="245.1" y="66.9">73</text>
<text x="245.1" y="69.5">75</text>
<text x="245.1" y="72">77</text>
<text x="332.7" y="68.2">mars_pdbuf_n</text>
<text x="366.3" y="66.9">134</text>
<text x="366.3" y="69.5">136</text>
<text x="366.3" y="72">138</text>
<text x="391.1" y="66.9">133</text>
<text x="391.1" y="69.5">135</text>
<text x="391.1" y="72">137</text>
<text x="35.6" y="75.8">mars_rwck</text>
<text x="69.4" y="74.5">20</text>
<text x="69.8" y="77.1">22</text>
<text x="95.2" y="74.5">19</text>
<text x="95.2" y="77.1">21</text>
<text x="116.8" y="75.8">mars_rwn</text>
<text x="219.2" y="74.5">80</text>
<text x="219.7" y="77.1">82</text>
<text x="245.1" y="74.5">79</text>
<text x="245.1" y="77.1">81</text>
<text x="332.7" y="73.3">mars_tdbuf_p</text>
<text x="332.7" y="75.8">mars_tdbuf_n</text>
<text x="366.3" y="74.5">140</text>
<text x="366.9" y="77.1">142</text>
<text x="391.1" y="74.5">139</text>
<text x="391.1" y="77.1">141</text>
<text x="69.8" y="82.2">26</text>
<text x="69.8" y="79.6">24</text>
<text x="95.2" y="82.2">25</text>
<text x="95.2" y="79.6">23</text>
<text x="116.8" y="80.9">mars_en</text>
<text x="219.7" y="79.6">84</text>
<text x="219.7" y="82.2">86</text>
<text x="245.1" y="79.6">83</text>
<text x="245.1" y="82.2">85</text>
<text x="366.9" y="79.6">144</text>
<text x="366.9" y="82.2">146</text>
<text x="391.1" y="79.6">143</text>
<text x="391.1" y="82.2">145</text>
<text x="69.8" y="84.7">28</text>
<text x="69.8" y="89.8">32</text>
<text x="69.8" y="87.2">30</text>
<text x="95.2" y="87.2">29</text>
<text x="95.2" y="84.7">27</text>
<text x="95.2" y="89.8">31</text>
<text x="219.7" y="84.7">88</text>
<text x="219.7" y="87.2">90</text>
<text x="219.7" y="89.8">92</text>
<text x="245.1" y="84.7">87</text>
<text x="245.1" y="87.2">89</text>
<text x="245.1" y="89.8">91</text>
<text x="366.9" y="84.7">148</text>
<text x="366.9" y="87.2">150</text>
<text x="366.9" y="89.8">152</text>
<text x="391.1" y="84.7">147</text>
<text x="391.1" y="87.2">149</text>
<text x="391.1" y="89.8">151</text>
<text x="35.6" y="91">mars1_fl</text>
<text x="69.8" y="94.9">36</text>
<text x="69.8" y="92.3">34</text>
<text x="95.2" y="94.9">35</text>
<text x="95.2" y="92.3">33</text>
<text x="219.7" y="92.3">94</text>
<text x="219.7" y="94.9">96</text>
<text x="245.1" y="92.3">93</text>
<text x="245.1" y="94.9">95</text>
<text x="366.9" y="92.3">154</text>
<text x="366.9" y="94.9">156</text>
<text x="391.1" y="92.3">153</text>
<text x="391.1" y="94.9">155</text>
<text x="35.6" y="96.1">mars2_fl</text>
<text x="35.6" y="101.2">mars3_fl</text>
<text x="69.8" y="99.9">40</text>
<text x="69.8" y="97.4">38</text>
<text x="95.2" y="99.9">39</text>
<text x="95.2" y="97.4">37</text>
<text x="219.7" y="97.4">98</text>
<text x="219.7" y="99.9">100</text>
<text x="245.1" y="97.4">97</text>
<text x="245.1" y="99.9">99</text>
<text x="366.9" y="97.4">158</text>
<text x="366.9" y="99.9">160</text>
<text x="391.1" y="97.4">157</text>
<text x="391.1" y="99.9">159</text>
<text x="1.3" y="106.3">C</text>
<text x="69.4" y="102.5">42</text>
<text x="69.4" y="105">44</text>
<text x="69.4" y="107.5">46</text>
<text x="95.2" y="102.5">41</text>
<text x="95.2" y="105">43</text>
<text x="95.2" y="107.5">45</text>
<text x="116.8" y="106.3">mars1_csi</text>
<text x="219" y="102.5">102</text>
<text x="219" y="105">104</text>
<text x="219" y="107.5">106</text>
<text x="243.8" y="102.5">101</text>
<text x="243.8" y="105">103</text>
<text x="243.8" y="107.5">105</text>
<text x="366.3" y="102.5">162</text>
<text x="366.3" y="105">164</text>
<text x="366.3" y="107.5">166</text>
<text x="391.1" y="102.5">161</text>
<text x="391.1" y="105">163</text>
<text x="391.1" y="107.5">165</text>
<text x="427.9" y="106.3">C</text>
<text x="35.6" y="111.4">mars3_csi</text>
<text x="69.4" y="110.1">48</text>
<text x="69.4" y="112.6">50</text>
<text x="95.2" y="110.1">47</text>
<text x="95.2" y="112.6">49</text>
<text x="116.8" y="111.4">mars2_csi</text>
<text x="219" y="110.1">108</text>
<text x="219" y="112.6">110</text>
<text x="243.8" y="110.1">107</text>
<text x="243.8" y="112.6">109</text>
<text x="269.2" y="111.4">i2c_scl</text>
<text x="287" y="111.4">3.3v pin</text>
<text x="366.3" y="110.1">168</text>
<text x="366.3" y="112.6">170</text>
<text x="391.1" y="110.1">167</text>
<text x="391.1" y="112.6">169</text>
<text x="69.4" y="117.7">54</text>
<text x="69.8" y="115.2">52</text>
<text x="95.2" y="115.2">51</text>
<text x="95.2" y="117.7">53</text>
<text x="219" y="117.7">114</text>
<text x="219.7" y="115.2">112</text>
<text x="243.8" y="115.2">111</text>
<text x="243.8" y="117.7">113</text>
<text x="366.3" y="117.7">174</text>
<text x="366.9" y="115.2">172</text>
<text x="391.1" y="115.2">171</text>
<text x="391.1" y="117.7">173</text>
<text x="69.4" y="120.2">56</text>
<text x="69.4" y="122.8">58</text>
<text x="69.4" y="125.3">60</text>
<text x="95.2" y="120.2">55</text>
<text x="95.2" y="122.8">57</text>
<text x="95.2" y="125.3">59</text>
<text x="219" y="120.2">116</text>
<text x="219" y="122.8">118</text>
<text x="219" y="125.3">120</text>
<text x="243.8" y="120.2">115</text>
<text x="243.8" y="122.8">117</text>
<text x="243.8" y="125.3">119</text>
<text x="269.2" y="121.5">i2c_sda</text>
<text x="287" y="121.5">3.3v pin</text>
<text x="366.3" y="120.2">176</text>
<text x="366.3" y="122.8">178</text>
<text x="366.3" y="125.3">180</text>
<text x="391.1" y="120.2">175</text>
<text x="391.1" y="122.8">177</text>
<text x="391.1" y="125.3">179</text>
<text x="95.2" y="135.5">181</text>
<text x="243.8" y="135.5">185</text>
<text x="391.1" y="135.5">189</text>
<text x="95.2" y="138">182</text>
<text x="95.2" y="140.6">183</text>
<text x="95.2" y="143.1">184</text>
<text x="243.8" y="138">186</text>
<text x="243.8" y="140.6">187</text>
<text x="243.8" y="143.1">188</text>
<text x="391.1" y="138">190</text>
<text x="391.1" y="140.6">191</text>
<text x="391.1" y="143.1">192</text>
<text x="232.4" y="148.2">P1</text>
<text x="380.9" y="146.9">P1</text>
<text x="1.3" y="176.1">B</text>
<text x="427.9" y="176.1">B</text>
<text x="345.7" y="193.9">MT5</text>
<text x="376.2" y="193.9">MT2</text>
<text x="133.4" y="200.2">P3_3V</text>
<text x="145.1" y="200.2">P6V</text>
<text x="223.8" y="200.2">N6V</text>
<text x="175.2" y="207.9">IPL-105-02-S-D-K</text>
<text x="345.7" y="204">MT6</text>
<text x="376.2" y="204">MT3</text>
<text x="160" y="212.6">6</text>
<text x="165.6" y="214.1">VSS3</text>
<text x="195.5" y="212.9">VSS1</text>
<text x="203.2" y="212.9">1</text>
<text x="345.7" y="214.2">MT7</text>
<text x="376.2" y="214.2">MT4</text>
<text x="153.6" y="218">P6V</text>
<text x="160" y="217.6">7</text>
<text x="165.6" y="219.1">+6V</text>
<text x="195.5" y="218">-6V</text>
<text x="203.2" y="218">2</text>
<text x="160" y="227.8">9</text>
<text x="160" y="222.7">8</text>
<text x="165.6" y="224.2">+3.3V</text>
<text x="195.5" y="223.1">PC1</text>
<text x="203.2" y="223.1">3</text>
<text x="106.7" y="233.3">det_bias</text>
<text x="160" y="232.9">10</text>
<text x="165.6" y="229.3">VSS4</text>
<text x="195.5" y="228.2">PC2</text>
<text x="195.5" y="233.3">VSS2</text>
<text x="203.2" y="233.3">5</text>
<text x="203.2" y="228.2">4</text>
<text x="165.6" y="234.4">HV</text>
<text x="1.3" y="245.9">A</text>
<text x="190.5" y="245.9">J1</text>
<text x="327.6" y="243.4">Title:</text>
<text x="320" y="256.1">Date:</text>
<text x="335.2" y="256.1">1-10-18</text>
<text x="383.5" y="256.1">Ver:</text>
<text x="427.9" y="253.6">A</text>
<text x="320" y="261.2">Sheet Size: B</text>
<text x="383.5" y="261.2">Rev: A</text>
<text x="401.2" y="268.8">J. Mead</text>
<text x="53.3" y="277.7">4</text>
<text x="161.3" y="277.7">3</text>
<text x="269.2" y="277.7">2</text>
<text x="377.1" y="277.7">1</text>
</g>
<g font-size="1.1">
<text x="334.9" y="198">1</text>
<text x="365.4" y="198">1</text>
<text x="334.9" y="208.1">1</text>
<text x="365.4" y="208.1">1</text>
<text x="334.9" y="218.3">1</text>
<text x="365.4" y="218.3">1</text>
</g>
</svg>
